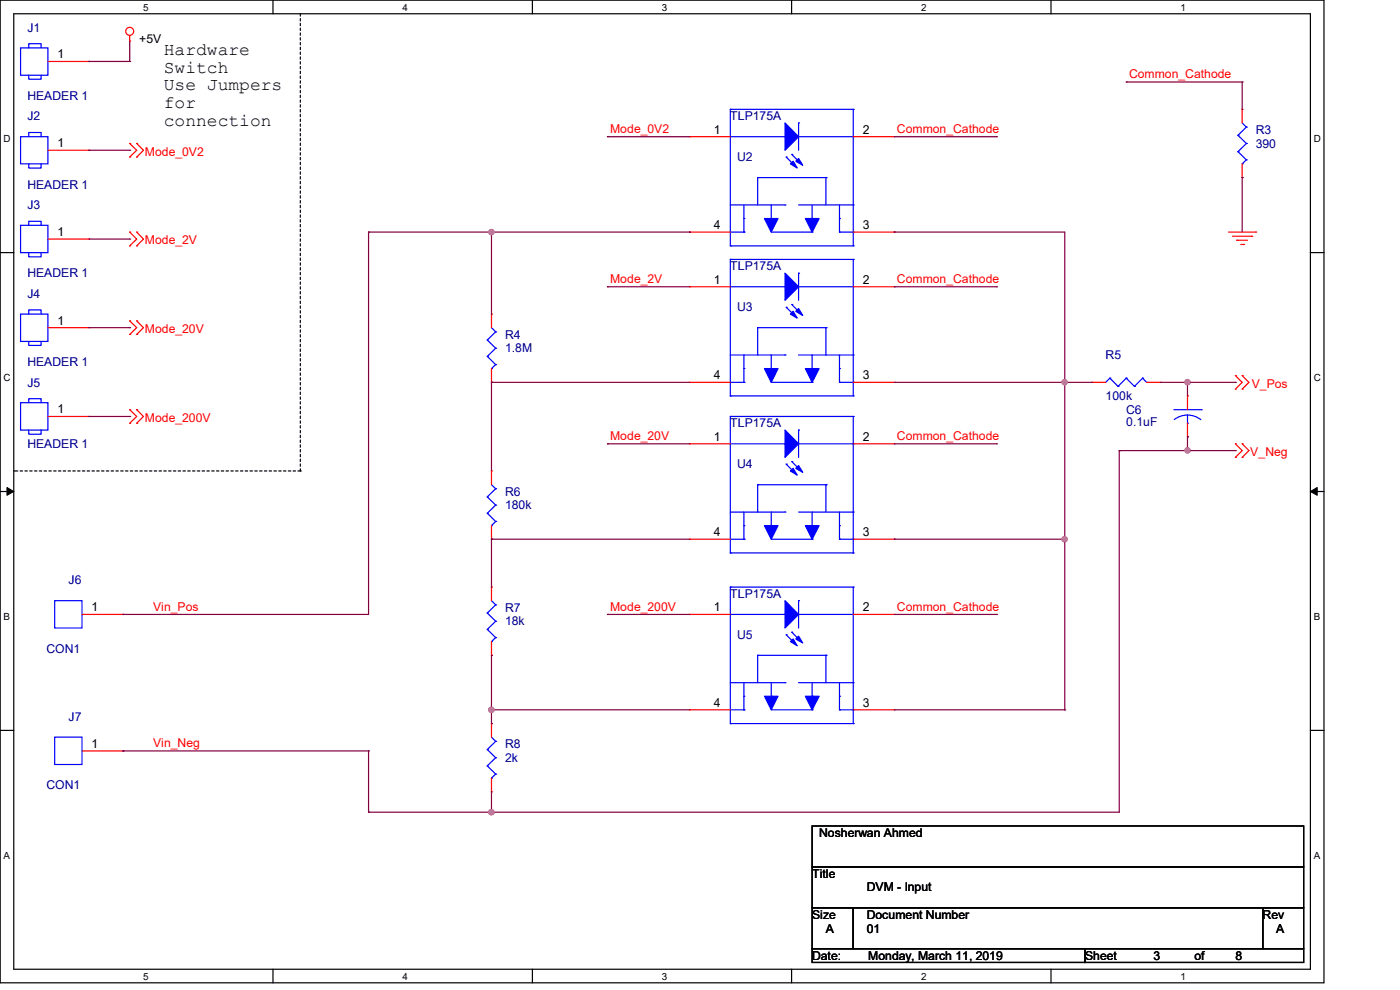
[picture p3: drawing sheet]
<svg xmlns="http://www.w3.org/2000/svg" width="297mm" height="210mm" viewBox="0 0 297 210" stroke-linecap="round" stroke-linejoin="round" font-family="sans-serif">
<path d="M0 0h280.9v208.5h-280.9zM2.9 2.9h275.1v202.7h-275.1z" fill="none" stroke="#000" stroke-width=".25"/>
<g fill="#fff">
<path d="M30.4 .3h1.1v2.4h-1.1z"/>
<path d="M30.4 205.9h1.1v2.3h-1.1z"/>
</g>
<path d="M57.9 0v2.9M57.9 205.6v2.9" fill="none" stroke="#000" stroke-width=".25"/>
<g fill="#fff">
<path d="M85.4 .3h1.1v2.4h-1.1z"/>
<path d="M85.4 205.9h1.1v2.3h-1.1z"/>
</g>
<path d="M112.9 0v2.9M112.9 205.6v2.9" fill="none" stroke="#000" stroke-width=".25"/>
<g fill="#fff">
<path d="M140.4 .3h1.2v2.4h-1.2z"/>
<path d="M140.4 205.9h1.2v2.3h-1.2z"/>
</g>
<path d="M167.9 0v2.9M167.9 205.6v2.9" fill="none" stroke="#000" stroke-width=".25"/>
<g fill="#fff">
<path d="M195.4 .3h1.2v2.4h-1.2z"/>
<path d="M195.4 205.9h1.2v2.3h-1.2z"/>
</g>
<path d="M223 0v2.9M223 205.6v2.9" fill="none" stroke="#000" stroke-width=".25"/>
<g fill="#fff">
<path d="M250.4 .3h1.2v2.4h-1.2z"/>
<path d="M250.4 205.9h1.2v2.3h-1.2z"/>
<path d="M.8 28.2h1.4v2.4h-1.4z"/>
<path d="M278.7 28.2h1.5v2.4h-1.5z"/>
<path d="M.8 78.9h1.4v2.3h-1.4z"/>
<path d="M278.7 78.9h1.5v2.3h-1.5z"/>
</g>
<path d="M0 53.6h2.9M278 53.6h2.9" fill="none" stroke="#000" stroke-width=".25"/>
<g fill="#fff">
<path d="M.8 129.6h1.3v2.3h-1.3z"/>
<path d="M278.7 129.6h1.4v2.3h-1.4z"/>
</g>
<path d="M0 104.3h2.9M278 104.3h2.9" fill="none" stroke="#000" stroke-width=".25"/>
<path d="M1.5 103.4l1.4 .9-1.4 .8zM278 104.3l1.4-.9v1.7z" fill="#000" stroke="#000" stroke-width=".21"/>
<g fill="#fff">
<path d="M.8 180.3h1.3v2.3h-1.3z"/>
<path d="M278.7 180.3h1.4v2.3h-1.4z"/>
</g>
<path d="M0 154.9h2.9M278 154.9h2.9M172.3 175.2h104.3v8.7h-104.3zM172.3 183.9h104.3v8.7h-104.3zM172.3 192.6h8.7v8.7h-8.7zM181 192.6h86.9v8.7h-86.9zM267.9 192.6h8.7v8.7h-8.7zM172.3 201.3h57.9v2.9h-57.9zM230.2 201.3h46.4v2.9h-46.4z" fill="none" stroke="#000" stroke-width=".25"/>
<path d="M63.7 2.9v97M2.9 99.9h.1M63.7 99.9h.1M63.7 99.9h-60.8" fill="none" stroke="#000" stroke-width=".25" stroke-dasharray=".5 .5"/>
<g fill="none" stroke="#f00" stroke-width=".25">
<path d="M10.2 13h8.6M18.8 13h.1M27.5 8.7h.1M27.5 7.5v1.2M10.2 31.9h8.6M18.8 31.9h.1M27.5 30.4h.1M27.5 33.3h.1M27.5 30.4l1.5 1.5-1.5 1.4M29 30.4h.1M29 33.3h.1M29 30.4l1.4 1.5-1.4 1.4"/>
<path d="M146.3 29h.1M146.3 29h8.6M181 29h8.7M189.7 29h.1M263.5 23.2h.1M263.5 37.7h.1M263.5 23.2v2.9M263.5 34.8v2.9M10.2 50.7h8.6M18.8 50.7h.1M27.5 49.2h.1M27.5 52.2h.1"/>
<path d="M27.5 49.2l1.5 1.5-1.5 1.5M29 49.2h.1M29 52.2h.1M29 49.2l1.4 1.5-1.4 1.5M146.3 49.2h.1M146.3 49.2h8.6M181 49.2h8.7M189.7 49.2h.1M260.6 49.2h5.8M261.5 50.1h4.1M262.4 51h.1M262.4 51h2.3"/>
<path d="M263.2 51.9h.6M263.8 51.9h.1M265.6 50.1h.1M266.4 49.2h.1M10.2 69.5h8.6M18.8 69.5h.1M27.5 68.1h.1M27.5 71h.1M27.5 68.1l1.5 1.4-1.5 1.5M29 68.1h.1M29 71h.1M29 68.1l1.4 1.4-1.4 1.5"/>
<path d="M104.3 66.6h.1M104.3 66.6v2.9M104.3 78.2v2.9M146.3 60.8h.1M146.3 60.8h8.6M181 60.8h8.7M189.7 60.8h.1M262.1 79.7h.1M262.1 79.7l1.4 1.4-1.4 1.4M263.5 79.7h.1M263.5 79.7l1.5 1.4-1.5 1.4M10.2 88.3h8.6"/>
<path d="M18.8 88.3h.1M27.5 86.9h.1M27.5 89.8h.1M27.5 86.9l1.5 1.4-1.5 1.5M29 86.9h.1M29 89.8h.1M29 86.9l1.4 1.4-1.4 1.5M104.3 99.9h.1M104.3 81.1h.1M104.3 99.9v2.9M146.3 81.1h.1M146.3 94.1h.1"/>
<path d="M146.3 81.1h8.6M146.3 94.1h8.6M181 81.1h8.7M181 94.1h8.7M189.7 81.1h.1M189.7 94.1h.1M231.7 81.1h.1M231.7 81.1h2.9M243.2 81.1h3M246.2 81.1h.1M251.9 84h.1M251.9 92.7h.1"/>
<path d="M251.9 84v2.9M251.9 89.8v2.9M262.1 82.5h.1M262.1 94.1h.1M262.1 97h.1M262.1 94.1l1.4 1.5-1.4 1.4M263.5 82.5h.1M263.5 94.1h.1M263.5 97h.1M263.5 94.1l1.5 1.5-1.5 1.4M104.3 114.4h.1M104.3 111.5v2.9"/>
<path d="M146.3 114.4h.1M146.3 114.4h8.6M181 114.4h8.7M189.7 114.4h.1M17.4 130.3h8.7M26.1 130.3h.1M104.3 124.5h.1M104.3 139h.1M104.3 124.5v2.9M104.3 136.1v2.9M146.3 130.3h.1M146.3 130.3h8.6"/>
<path d="M181 130.3h8.7M189.7 130.3h.1M17.4 159.3h8.7M26.1 159.3h.1M104.3 153.5h.1M104.3 153.5v2.9M146.3 150.6h.1M146.3 150.6h8.6M181 150.6h8.7M189.7 150.6h.1M104.3 168h.1M104.3 165.1v2.9"/>
<circle cx="27.5" cy="6.6" r=".85"/>
</g>
<g fill="none" stroke="#00f" stroke-width=".25">
<path d="M4.4 10.2h5.8v5.8h-5.8zM6.1 16v.8h2.6v-.8M6.1 10.2v-.9h2.6v.9M4.4 29h5.8v5.8h-5.8zM6.1 34.8v.8h2.6v-.8M6.1 29v-.9h2.6v.9M154.9 23.2h.1M154.9 23.2v29M154.9 29h11.6M154.9 23.2h26.1M160.7 37.7h.1M160.7 37.7v5.8"/>
<path d="M160.7 37.7h14.5M166.5 29h.1M166.8 33.3h.1M166.8 33.3l1.2 1.2M168 32.8h.1M168 32.8l1.1 1.1M169.4 26.1h.1M169.4 26.1v5.8M169.4 29h11.6M175.2 37.7h.1M175.2 37.7v5.8M181 29h.1"/>
<path d="M181 23.2h.1M181 23.2v29M262.6 28.7h.1M262.6 32.2h.1M262.6 28.7l1.8 1.7M262.6 32.2l1.8 1.7M263.5 34.8h.1M263.5 26.1l.9 .9M264.4 27h.1M264.4 30.4h.1M264.4 33.9h.1M264.4 27l-1.8 1.7"/>
<path d="M264.4 30.4l-1.8 1.8M264.4 33.9l-.9 .9M4.4 47.8h5.8v5.8h-5.8zM6.1 53.6v.9h2.6v-.9M6.1 47.8v-.9h2.6v.9M154.9 55h.1M154.9 52.2h.1M154.9 55v29M154.9 55h26.1M154.9 43.5h11.6M154.9 49.2h2.9M154.9 52.2h26.1"/>
<path d="M157.8 46.4h.1M157.8 49.2h.1M157.8 43.5v5.7M163.6 46.4h.1M163.6 43.5v2.9M163.6 49.2h8.7M166.5 43.5h.1M169.4 58h.1M169.4 58v5.7M169.4 43.5h11.6M172.3 46.4h.1M172.3 49.2h.1"/>
<path d="M172.3 43.5v2.9M178.1 46.4h.1M178.1 49.2h.1M178.1 43.5v5.7M178.1 49.2h2.9M181 55h.1M181 43.5h.1M181 49.2h.1M181 52.2h.1M181 55v29M4.4 66.6h5.8v5.8h-5.8zM6.1 72.4v.9h2.6v-.9"/>
<path d="M6.1 66.6v-.9h2.6v.9M103.4 72.1h.1M103.4 75.6h.1M103.4 72.1l1.8 1.8M103.4 75.6l1.8 1.7M104.3 78.2h.1M104.3 69.5l.9 .9M105.2 70.4h.1M105.2 73.9h.1M105.2 77.3h.1M105.2 70.4l-1.8 1.7M105.2 73.9l-1.8 1.7"/>
<path d="M105.2 77.3l-.9 .9M154.9 75.3h11.6M154.9 60.8h11.6M157.8 78.2h.1M157.8 75.3v5.8M160.7 69.5h.1M160.7 69.5v5.8M160.7 69.5h14.5M163.6 78.2h.1M163.6 75.3v2.9M166.5 75.3h.1M166.5 60.8h.1"/>
<path d="M166.8 65.2h.1M166.8 65.2l1.2 1.1M168 64.6h.1M168 64.6l1.1 1.1M169.4 75.3h11.6M169.4 60.8h11.6M172.3 78.2h.1M172.3 75.3v2.9M175.2 69.5h.1M175.2 69.5v5.8M178.1 78.2h.1M178.1 75.3v5.8"/>
<path d="M181 75.3h.1M181 60.8h.1M4.4 85.4h5.8v5.8h-5.8zM6.1 91.2v.9h2.6v-.9M6.1 85.4v-.8h2.6v.8M154.9 84h.1M154.9 88.3h.1M154.9 81.1h2.9M154.9 88.3v29M154.9 84h26.1M154.9 94.1h11.6M154.9 88.3h26.1"/>
<path d="M157.8 81.1h.1M163.6 81.1h8.7M166.5 94.1h.1M166.8 98.5h.1M166.8 98.5l1.2 1.2M168 97.9h.1M168 97.9l1.1 1.2M169.4 91.2h.1M169.4 91.2v5.8M169.4 94.1h11.6M172.3 81.1h.1M178.1 81.1h.1"/>
<path d="M178.1 81.1h2.9M181 81.1h.1M181 84h.1M181 94.1h.1M181 88.3h.1M181 88.3v29M235.5 80.2h.1M235.5 80.2l-.9 .9M235.5 80.2l1.7 1.8M237.2 82h.1M238.9 80.2h.1M238.9 80.2l-1.7 1.8"/>
<path d="M238.9 80.2l1.8 1.8M240.7 82h.1M242.4 80.2h.1M242.4 80.2l-1.7 1.8M242.4 80.2l.8 .9M243.2 81.1h.1M249 86.9h5.8M251.9 89.8h.1M251.9 88.1l1.5 .2 1.4 .7M251.9 88.1l-1.5 .2-1.3 .7M251.9 88.1v1.7M254.8 86.9h.1"/>
<path d="M103.4 105.4h.1M103.4 108.9h.1M103.4 105.4l1.8 1.7M103.4 108.9l1.8 1.7M104.3 111.5h.1M104.3 102.8l.9 .9M105.2 103.7h.1M105.2 107.1h.1M105.2 110.6h.1M105.2 103.7l-1.8 1.7M105.2 107.1l-1.8 1.8M105.2 110.6l-.9 .9"/>
<path d="M154.9 117.3h.1M154.9 108.6h11.6M154.9 114.4h2.9M154.9 117.3h26.1M157.8 111.5h.1M157.8 114.4h.1M157.8 108.6v5.8M160.7 102.8h.1M160.7 102.8v5.8M160.7 102.8h14.5M163.6 111.5h.1M163.6 108.6v2.9"/>
<path d="M163.6 114.4h8.7M166.5 108.6h.1M169.4 108.6h11.6M172.3 111.5h.1M172.3 114.4h.1M172.3 108.6v2.9M175.2 102.8h.1M175.2 102.8v5.8M178.1 111.5h.1M178.1 114.4h.1M178.1 108.6v5.8M178.1 114.4h2.9"/>
<path d="M181 108.6h.1M181 114.4h.1M181 117.3h.1M11.6 127.4h5.8v5.8h-5.8zM103.4 130h.1M103.4 133.5h.1M103.4 130l1.8 1.8M103.4 133.5l1.8 1.8M104.3 136.1h.1M104.3 127.4l.9 .9M105.2 128.3h.1M105.2 131.8h.1"/>
<path d="M105.2 135.3h.1M105.2 128.3l-1.8 1.7M105.2 131.8l-1.8 1.7M105.2 135.3l-.9 .8M154.9 124.5h.1M154.9 124.5v29M154.9 130.3h11.6M154.9 124.5h26.1M160.7 139h.1M160.7 139v5.8M160.7 139h14.5M166.5 130.3h.1"/>
<path d="M166.8 134.7h.1M166.8 134.7l1.2 1.1M168 134.1h.1M168 134.1l1.1 1.2M169.4 127.4h.1M169.4 127.4v5.8M169.4 130.3h11.6M175.2 139h.1M175.2 139v5.8M181 130.3h.1M181 124.5h.1M181 124.5v29"/>
<path d="M11.6 156.4h5.8v5.8h-5.8zM103.4 159h.1M103.4 159l1.8 1.7M104.3 156.4l.9 .9M105.2 157.3h.1M105.2 157.3l-1.8 1.7M154.9 153.5h.1M154.9 144.8h11.6M154.9 150.6h2.9M154.9 153.5h26.1M157.8 147.7h.1M157.8 150.6h.1"/>
<path d="M157.8 144.8v5.8M163.6 147.7h.1M163.6 144.8v2.9M163.6 150.6h8.7M166.5 144.8h.1M169.4 144.8h11.6M172.3 147.7h.1M172.3 150.6h.1M172.3 144.8v2.9M178.1 147.7h.1M178.1 150.6h.1M178.1 144.8v5.8"/>
<path d="M178.1 150.6h2.9M181 144.8h.1M181 150.6h.1M181 153.5h.1M103.4 162.5h.1M103.4 162.5l1.8 1.7M104.3 165.1h.1M105.2 160.7h.1M105.2 164.2h.1M105.2 160.7l-1.8 1.8M105.2 164.2l-.9 .9"/>
</g>
<g fill="#00f" stroke="#00f" stroke-width=".25">
<path d="M166.5 58l2.9 2.8-2.9 2.9z"/>
<path d="M167.7 66.6l.6-.6 .8 1.5z"/>
<path d="M169.4 65.4l.9 1.5-1.5-.9z"/>
<path d="M166.5 91.2l2.9 2.9-2.9 2.9z"/>
<path d="M167.7 99.9l.6-.5 .8 1.4z"/>
<path d="M168.8 99.4l.6-.6 .9 1.4z"/>
<path d="M166.5 26.1l2.9 2.9-2.9 2.9z"/>
<path d="M167.7 34.8l.6-.6 .8 1.4z"/>
<path d="M169.4 33.6l.9 1.5-1.5-.9z"/>
<path d="M166.5 127.4l2.9 2.9-2.9 2.9z"/>
<path d="M167.7 136.1l.6-.5 .8 1.4z"/>
<path d="M169.4 135l.9 1.4-1.5-.8z"/>
<path d="M162.2 78.2h2.9l-1.5 2.9z" fill-rule="evenodd"/>
<path d="M170.9 78.2h2.9l-1.5 2.9z" fill-rule="evenodd"/>
<path d="M162.2 111.5h2.9l-1.5 2.9z" fill-rule="evenodd"/>
<path d="M170.9 111.5h2.9l-1.5 2.9z" fill-rule="evenodd"/>
<path d="M162.2 46.4h2.9l-1.5 2.8z" fill-rule="evenodd"/>
<path d="M170.9 46.4h2.9l-1.5 2.8z" fill-rule="evenodd"/>
<path d="M162.2 147.7h2.9l-1.5 2.9z" fill-rule="evenodd"/>
<path d="M170.9 147.7h2.9l-1.5 2.9z" fill-rule="evenodd"/>
</g>
<g fill="none" stroke="#800040" stroke-width=".25">
<path d="M18.8 13h.1M18.8 13h8.7M27.5 13h.1M27.5 8.7v4.3M238.9 17.4h.1M238.9 17.4h24.6M263.5 17.4h.1M263.5 17.4v5.8M18.8 31.9h8.7M27.5 31.9h.1M128.9 29h.1M128.9 29h17.4"/>
<path d="M189.7 29h21.7M211.4 29h.1M263.5 37.7h.1M263.5 37.7v11.5M18.8 50.7h8.7M27.5 50.7h.1M78.2 49.2h.1M78.2 49.2v81.1h-52.1M78.2 49.2h68.1M104.3 49.2h.1M104.3 49.2v17.4M146.3 49.2h.1"/>
<path d="M189.7 49.2h.1M189.7 49.2h36.2v101.4M18.8 69.5h8.7M27.5 69.5h.1M128.9 60.8h.1M128.9 60.8h17.4M189.7 60.8h21.7M211.4 60.8h.1M18.8 88.3h8.7M27.5 88.3h.1M104.3 81.1h.1M104.3 81.1v18.8"/>
<path d="M104.3 81.1h42M128.9 94.1h.1M128.9 94.1h17.4M189.7 81.1h42M189.7 94.1h21.7M211.4 94.1h.1M225.9 81.1h.1M237.4 95.6h.1M237.4 95.6v76.7h-159.2M237.4 95.6h24.7M246.2 81.1h15.9M251.9 81.1h.1"/>
<path d="M251.9 92.7h.1M251.9 81.1v2.9M251.9 92.7v2.9M262.1 81.1h.1M262.1 95.6h.1M104.3 114.4h.1M104.3 114.4v10.1M104.3 114.4h42M189.7 114.4h.1M189.7 114.4h36.2M225.9 114.4h.1M26.1 130.3h.1"/>
<path d="M104.3 139h.1M104.3 139v14.5M128.9 130.3h.1M128.9 130.3h17.4M189.7 130.3h21.7M211.4 130.3h.1M26.1 159.3h.1M26.1 159.3h52.1M78.2 159.3h.1M78.2 159.3v13M104.3 150.6h.1M104.3 153.5h.1"/>
<path d="M104.3 150.6h42M189.7 150.6h36.2M225.9 150.6h.1M78.2 172.3h.1M104.3 172.3h.1M104.3 168v4.3"/>
</g>
<g fill="#f0f" stroke="#f0f" stroke-width=".25">
<circle cx="104.3" cy="172.3" r=".56"/>
<circle cx="104.3" cy="49.2" r=".56"/>
<circle cx="104.3" cy="150.6" r=".56"/>
<circle cx="225.8" cy="114.4" r=".55"/>
<circle cx="225.8" cy="81.1" r=".55"/>
<circle cx="251.9" cy="95.5" r=".55"/>
<circle cx="251.9" cy="81.1" r=".55"/>
</g>
<g font-size="3.7">
<text x="34.8" y="11.7">Hardware</text>
<text x="34.8" y="15.5">Switch</text>
<text x="34.8" y="19.2">Use Jumpers</text>
<text x="34.8" y="22.9">for</text>
<text x="34.8" y="26.6">connection</text>
</g>
<g font-size="2.6" fill="#000080">
<text x="5.8" y="6.7">J1</text>
<text x="5.8" y="21.2">HEADER 1</text>
<text x="5.8" y="25.5">J2</text>
<text x="154.9" y="25.5">TLP175A</text>
<text x="266.4" y="28.4">R3</text>
<text x="156.4" y="34.2">U2</text>
<text x="266.4" y="31.3">390</text>
<text x="5.8" y="40">HEADER 1</text>
<text x="5.8" y="44.3">J3</text>
<text x="5.8" y="58.8">HEADER 1</text>
<text x="154.9" y="57.4">TLP175A</text>
<text x="5.8" y="63.2">J4</text>
<text x="107.1" y="71.8">R4</text>
<text x="156.4" y="66">U3</text>
<text x="5.8" y="77.6">HEADER 1</text>
<text x="107.1" y="74.8">1.8M</text>
<text x="234.6" y="76.2">R5</text>
<text x="5.8" y="82">J5</text>
<text x="234.6" y="84.9">100k</text>
<text x="238.9" y="87.8">C6</text>
<text x="5.8" y="95">HEADER 1</text>
<text x="154.9" y="90.7">TLP175A</text>
<text x="238.9" y="90.4">0.1uF</text>
<text x="156.4" y="99.4">U4</text>
<text x="107.1" y="105.2">R6</text>
<text x="107.1" y="108">180k</text>
<text x="14.5" y="124">J6</text>
<text x="107.1" y="129.8">R7</text>
<text x="154.9" y="126.9">TLP175A</text>
<text x="107.1" y="132.7">18k</text>
<text x="156.4" y="135.6">U5</text>
<text x="9.9" y="138.4">CON1</text>
<text x="14.5" y="152.9">J7</text>
<text x="107.1" y="158.7">R8</text>
<text x="107.1" y="161.6">2k</text>
<text x="9.9" y="167.4">CON1</text>
</g>
<g font-size="2.6">
<text x="29.5" y="9">+5V</text>
<text x="12.2" y="12.4">1</text>
<text x="151.5" y="28.4">1</text>
<text x="183" y="28.4">2</text>
<text x="12.2" y="31.2">1</text>
<text x="12.2" y="50.1">1</text>
<text x="151.5" y="48.6">4</text>
<text x="183" y="48.6">3</text>
<text x="151.5" y="60.2">1</text>
<text x="183" y="60.2">2</text>
<text x="12.2" y="68.9">1</text>
<text x="151.5" y="80.5">4</text>
<text x="183" y="80.5">3</text>
<text x="12.2" y="87.7">1</text>
<text x="151.5" y="93.5">1</text>
<text x="183" y="93.5">2</text>
<text x="151.5" y="113.7">4</text>
<text x="183" y="113.7">3</text>
<text x="19.4" y="129.7">1</text>
<text x="151.5" y="129.7">1</text>
<text x="183" y="129.7">2</text>
<text x="151.5" y="149.9">4</text>
<text x="183" y="149.9">3</text>
<text x="19.4" y="158.7">1</text>
<text x="173.8" y="177.5">Nosherwan Ahmed</text>
<text x="172.3" y="186.2">Title</text>
<text x="183.9" y="189.1">DVM - Input</text>
<text x="172.3" y="194.9">Size</text>
<text x="175.2" y="197.8">A</text>
<text x="183.9" y="197.8">01</text>
<text x="183.9" y="194.9">Document Number</text>
<text x="267.9" y="194.9">Rev</text>
<text x="270.8" y="197.8">A</text>
<text x="172.3" y="203.6">Date:</text>
<text x="184.2" y="203.6">Monday, March 11, 2019</text>
<text x="230.2" y="203.6">Sheet</text>
<text x="244.7" y="203.6">3</text>
<text x="253.4" y="203.6">of</text>
<text x="262.1" y="203.6">8</text>
</g>
<g font-size="2.6" fill="#f00">
<text x="239.5" y="16.6">Common_Cathode</text>
<text x="129.5" y="28.2">Mode_0V2</text>
<text x="190.3" y="28.2">Common_Cathode</text>
<text x="30.7" y="33.1">Mode_0V2</text>
<text x="30.7" y="51.9">Mode_2V</text>
<text x="129.5" y="60">Mode_2V</text>
<text x="190.3" y="60">Common_Cathode</text>
<text x="30.7" y="70.7">Mode_20V</text>
<text x="265.6" y="82.3">V_Pos</text>
<text x="30.7" y="89.5">Mode_200V</text>
<text x="129.5" y="93.3">Mode_20V</text>
<text x="190.3" y="93.3">Common_Cathode</text>
<text x="265.3" y="96.7">V_Neg</text>
<text x="32.5" y="129.5">Vin_Pos</text>
<text x="129.5" y="129.5">Mode_200V</text>
<text x="190.3" y="129.5">Common_Cathode</text>
<text x="32.5" y="158.5">Vin_Neg</text>
</g>
<g font-size="2.1">
<text x="30.4" y="2.2">5</text>
<text x="85.4" y="2.2">4</text>
<text x="140.4" y="2.2">3</text>
<text x="195.4" y="2.2">2</text>
<text x="250.4" y="2.2">1</text>
<text x=".8" y="30.1">D</text>
<text x="278.7" y="30.1">D</text>
<text x=".8" y="80.8">C</text>
<text x="278.7" y="80.8">C</text>
<text x=".8" y="131.5">B</text>
<text x="278.7" y="131.5">B</text>
<text x=".8" y="182.2">A</text>
<text x="278.7" y="182.2">A</text>
<text x="30.4" y="207.8">5</text>
<text x="85.4" y="207.8">4</text>
<text x="140.4" y="207.8">3</text>
<text x="195.4" y="207.8">2</text>
<text x="250.4" y="207.8">1</text>
</g>
</svg>
